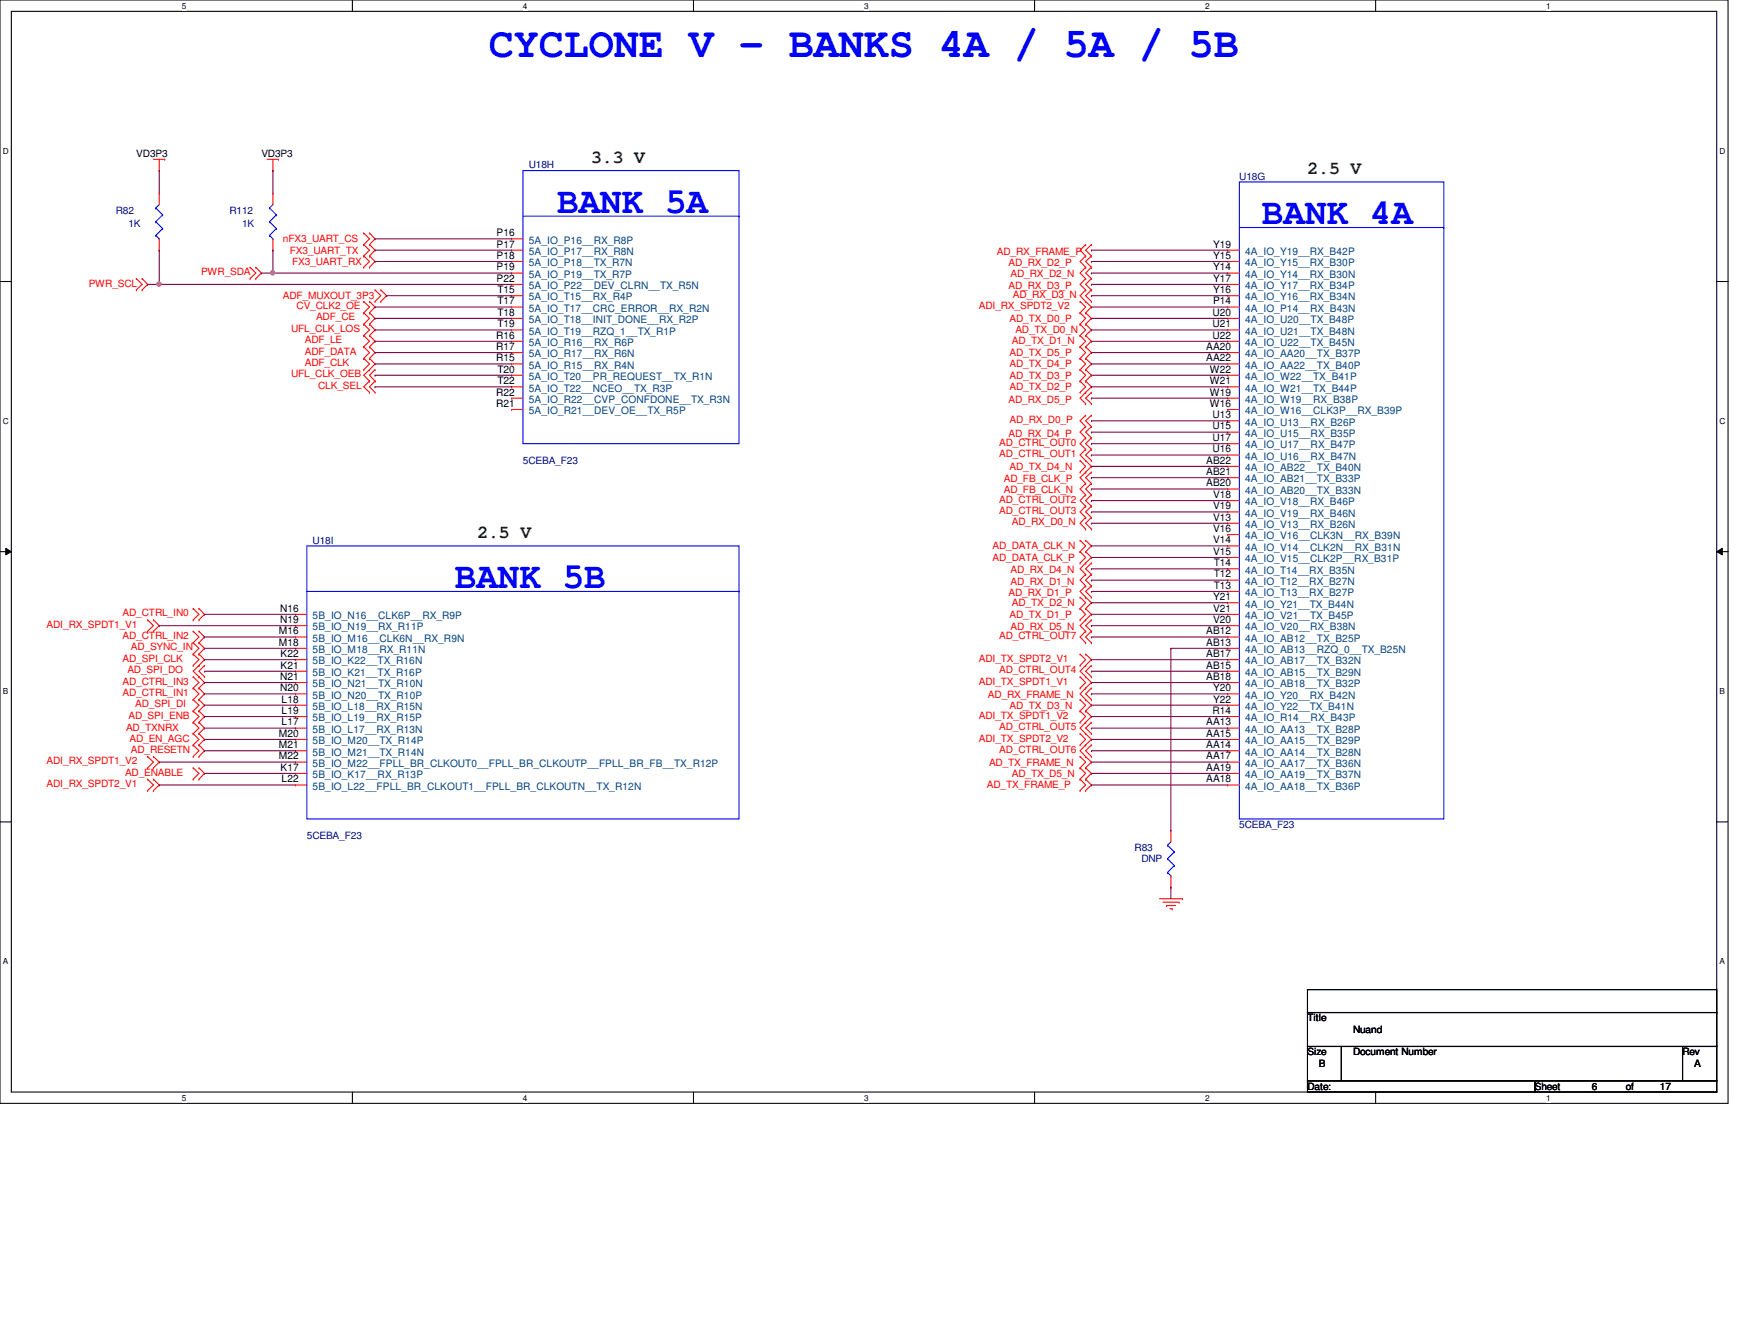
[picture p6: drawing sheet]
<svg xmlns="http://www.w3.org/2000/svg" width="279mm" height="216mm" viewBox="0 0 279 216" stroke-linecap="round" stroke-linejoin="round" font-family="sans-serif">
<path d="M0 0h278v177.4h-278zM1.8 1.8h274.3v173.8h-274.3z" fill="none" stroke="#000" stroke-width=".17"/>
<g fill="#fff">
<path d="M29.3 .2h.7v1.5h-.7z"/>
<path d="M29.3 175.8h.7v1.4h-.7z"/>
</g>
<path d="M56.7 0v1.8M56.7 175.6v1.8" fill="none" stroke="#000" stroke-width=".17"/>
<g fill="#fff">
<path d="M84.1 .2h.7v1.5h-.7z"/>
<path d="M84.1 175.8h.7v1.4h-.7z"/>
</g>
<path d="M111.5 0v1.8M111.5 175.6v1.8" fill="none" stroke="#000" stroke-width=".17"/>
<g fill="#fff">
<path d="M139 .2h.7v1.5h-.7z"/>
<path d="M139 175.8h.7v1.4h-.7z"/>
</g>
<path d="M166.4 0v1.8M166.4 175.6v1.8" fill="none" stroke="#000" stroke-width=".17"/>
<g fill="#fff">
<path d="M193.8 .2h.8v1.5h-.8z"/>
<path d="M193.8 175.8h.8v1.4h-.8z"/>
</g>
<path d="M221.3 0v1.8M221.3 175.6v1.8" fill="none" stroke="#000" stroke-width=".17"/>
<g fill="#fff">
<path d="M248.7 .2h.7v1.5h-.7z"/>
<path d="M248.7 175.8h.7v1.4h-.7z"/>
<path d="M.5 23.5h.9v1.5h-.9z"/>
<path d="M276.6 23.5h.9v1.5h-.9z"/>
<path d="M.5 67h.9v1.5h-.9z"/>
<path d="M276.6 67h.9v1.5h-.9z"/>
</g>
<path d="M0 45.3h1.8M276.1 45.3h1.9" fill="none" stroke="#000" stroke-width=".17"/>
<g fill="#fff">
<path d="M.5 110.4h.8v1.5h-.8z"/>
<path d="M276.6 110.4h.9v1.5h-.9z"/>
</g>
<path d="M0 88.7h1.8M276.1 88.7h1.9" fill="none" stroke="#000" stroke-width=".17"/>
<path d="M.9 88.1l.9 .6-.9 .5zM276.1 88.7l.9-.6v1.1z" fill="#000"/>
<path d="M.9 88.1l.9 .6-.9 .5zM276.1 88.7l.9-.6v1.1z" fill="none" stroke="#000" stroke-width=".16"/>
<g fill="#fff">
<path d="M.5 153.8h.8v1.5h-.8z"/>
<path d="M276.6 153.8h.9v1.5h-.9z"/>
</g>
<path d="M0 132.1h1.8M276.1 132.1h1.9M210.3 159.1h65.8v3.7h-65.8zM210.3 162.8h65.8v5.4h-65.8zM210.3 168.2h5.5v5.5h-5.5zM210.3 173.7h36.6v1.9h-36.6zM215.8 168.2h54.8v5.5h-54.8zM246.9 173.7h29.2v1.9h-29.2zM270.6 168.2h5.5v5.5h-5.5z" fill="none" stroke="#000" stroke-width=".17"/>
<g fill="none" stroke="#f00" stroke-width=".17">
<path d="M24.7 25.6h1.8M25.6 27.4h.1M25.6 31.1h.1M25.6 25.6v1.8M25.6 31.1v1.8M25.6 38.4v1.8M26.5 25.6h.1M43 25.6h1.8M43.9 27.4h.1M43.9 31.1h.1M43.9 25.6v1.8M43.9 31.1v1.8"/>
<path d="M43.9 38.4v1.8M44.8 25.6h.1M58.5 39.3h.1M58.5 37.5h.1M58.5 37.5l.9 .9-.9 .9M58.5 39.3l.9 .9-.9 .9M59.4 37.5h.1M59.4 39.3h.1M59.4 37.5l.9 .9-.9 .9M59.4 39.3l.9 .9-.9 .9M82.3 38.4h.1M82.3 38.4h1.8"/>
<path d="M174.6 39.3h.1M174.6 39.3l-.9 .9 .9 .9M175.6 39.3h.1M175.6 39.3l-1 .9 1 .9M21.9 44.8h.1M21.9 46.6h.1M21.9 44.8l1 .9-1 .9M22.9 46.6h.1M22.9 44.8h.1M22.9 44.8l.8 .9-.8 .9M25.6 40.2h.1M40.2 43h.1"/>
<path d="M40.2 44.8h.1M40.2 43l.9 .9-.9 .9M41.1 44.8h.1M41.1 43h.1M41.1 43l.9 .9-.9 .9M43.9 40.2h.1M58.5 41.1h.1M58.5 43h.1M58.5 50.3h.1M58.5 48.5h.1M58.5 52.1h.1M58.5 53.9h.1"/>
<path d="M58.5 55.8h.1M58.5 57.6h.1M58.5 59.4h.1M58.5 41.1l.9 .9-.9 1M58.5 48.5l.9 .9-.9 .9M58.5 50.3l.9 .9-.9 .9M58.5 52.1l.9 .9-.9 .9M58.5 53.9l.9 1-.9 .9M58.5 55.8l.9 .9-.9 .9M58.5 57.6l.9 .9-.9 .9M59.4 41.1h.1M59.4 43h.1"/>
<path d="M59.4 59.4h.1M59.4 48.5h.1M59.4 50.3h.1M59.4 52.1h.1M59.4 53.9h.1M59.4 55.8h.1M59.4 57.6h.1M59.4 41.1l.9 .9-.9 1M59.4 59.4l-.9 .9 .9 1M59.4 48.5l.9 .9-.9 .9M59.4 50.3l.9 .9-.9 .9M59.4 52.1l.9 .9-.9 .9"/>
<path d="M59.4 53.9l.9 1-.9 .9M59.4 55.8l.9 .9-.9 .9M59.4 57.6l.9 .9-.9 .9M60.3 59.4h.1M60.3 48.5h.1M60.3 46.6h.1M60.3 59.4l-.9 .9 .9 1M60.3 46.6l1 .9-1 1M61.3 46.6h.1M61.3 48.5h.1M61.3 46.6l.9 .9-.9 1M82.3 40.2h.1"/>
<path d="M82.3 42h.1M82.3 43.9h.1M82.3 45.7h.1M82.3 47.5h.1M82.3 49.4h.1M82.3 51.2h.1M82.3 53h.1M82.3 54.9h.1M82.3 56.7h.1M82.3 58.5h.1M82.3 40.2h1.8M82.3 42h1.8"/>
<path d="M82.3 43.9h1.8M82.3 45.7h1.8M82.3 47.5h1.8M82.3 49.4h1.8M82.3 51.2h1.8M82.3 53h1.8M82.3 54.9h1.8M82.3 56.7h1.8M82.3 58.5h1.8M173.7 52.1h.1M173.7 50.3h.1M173.7 53.9h.1"/>
<path d="M173.7 55.8h.1M173.7 57.6h.1M173.7 59.4h.1M173.7 48.5h.1M173.7 50.3l.9 .9-.9 .9M173.7 52.1l.9 .9-.9 .9M173.7 53.9l.9 1-.9 .9M173.7 55.8l.9 .9-.9 .9M173.7 57.6l.9 .9-.9 .9M173.7 59.4l.9 .9-.9 1M173.7 48.5l.9 .9-.9 .9M174.6 41.1h.1"/>
<path d="M174.6 43h.1M174.6 44.8h.1M174.6 46.6h.1M174.6 48.5h.1M174.6 50.3h.1M174.6 52.1h.1M174.6 53.9h.1M174.6 55.8h.1M174.6 57.6h.1M174.6 59.4h.1M174.6 41.1l-.9 .9 .9 1M174.6 43l-.9 .9 .9 .9"/>
<path d="M174.6 44.8l-.9 .9 .9 .9M174.6 46.6l-.9 .9 .9 1M174.6 50.3l1 .9-1 .9M174.6 52.1l1 .9-1 .9M174.6 53.9l1 1-1 .9M174.6 55.8l1 .9-1 .9M174.6 57.6l1 .9-1 .9M174.6 59.4l1 .9-1 1M174.6 48.5l1 .9-1 .9M175.6 41.1h.1M175.6 43h.1M175.6 44.8h.1"/>
<path d="M175.6 46.6h.1M175.6 48.5h.1M175.6 41.1l-1 .9 1 1M175.6 43l-1 .9 1 .9M175.6 44.8l-1 .9 1 .9M175.6 46.6l-1 .9 1 1M197.5 40.2h.1M197.5 42h.1M197.5 43.9h.1M197.5 45.7h.1M197.5 47.5h.1M197.5 49.4h.1"/>
<path d="M197.5 51.2h.1M197.5 53h.1M197.5 54.9h.1M197.5 56.7h.1M197.5 58.5h.1M197.5 40.2h1.8M197.5 42h1.8M197.5 43.9h1.8M197.5 45.7h1.8M197.5 47.5h1.8M197.5 49.4h1.8M197.5 51.2h1.8"/>
<path d="M197.5 53h1.8M197.5 54.9h1.8M197.5 56.7h1.8M197.5 58.5h1.8M59.4 61.3h.1M59.4 63.1h.1M59.4 61.3l-.9 .9 .9 .9M60.3 61.3h.1M60.3 63.1h.1M60.3 61.3l-.9 .9 .9 .9M82.3 60.3h.1M82.3 62.2h.1"/>
<path d="M82.3 64h.1M82.3 65.8h.1M82.3 60.3h1.8M82.3 62.2h1.8M82.3 64h1.8M82.3 65.8h1.8M173.7 61.3h.1M173.7 63.1h.1M173.7 75.9h.1M173.7 74h.1M173.7 61.3l.9 .9-.9 .9M173.7 74l.9 1-.9 .9"/>
<path d="M174.6 61.3h.1M174.6 63.1h.1M174.6 64.9h.1M174.6 68.6h.1M174.6 66.8h.1M174.6 70.4h.1M174.6 72.2h.1M174.6 74h.1M174.6 75.9h.1M174.6 77.7h.1M174.6 79.5h.1M174.6 61.3l1 .9-1 .9"/>
<path d="M174.6 63.1l-.9 .9 .9 .9M174.6 66.8l-.9 .8 .9 1M174.6 68.6l-.9 .9 .9 .9M174.6 70.4l-.9 .9 .9 .9M174.6 72.2l-.9 1 1.9 1.8-1.9 1.8 .9 .9M174.6 77.7l-.9 .9 .9 .9M174.6 79.5l-.9 1 .9 .9M175.6 63.1h.1M175.6 64.9h.1M175.6 68.6h.1M175.6 66.8h.1M175.6 70.4h.1"/>
<path d="M175.6 72.2h.1M175.6 74h.1M175.6 75.9h.1M175.6 77.7h.1M175.6 79.5h.1M175.6 63.1l-1 .9 1 .9M175.6 66.8l-1 .8 1 1M175.6 68.6l-1 .9 1 .9M175.6 70.4l-1 .9 1 .9M175.6 72.2l-1 1 1 .8M175.6 75.9l-1 .9 1 .9M175.6 77.7l-1 .9 1 .9"/>
<path d="M175.6 79.5l-1 1 1 .9M197.5 60.3h.1M197.5 62.2h.1M197.5 64h.1M197.5 65.8h.1M197.5 67.6h.1M197.5 69.5h.1M197.5 71.3h.1M197.5 73.2h.1M197.5 75h.1M197.5 76.8h.1M197.5 78.6h.1"/>
<path d="M197.5 60.3h1.8M197.5 62.2h1.8M197.5 64h1.8M197.5 65.8h1.8M197.5 67.6h1.8M197.5 69.5h1.8M197.5 71.3h1.8M197.5 73.2h1.8M197.5 75h1.8M197.5 76.8h1.8M197.5 78.6h1.8M23.7 99.7h.1"/>
<path d="M23.7 99.7l1 .9-1 .9M24.7 99.7h.1M24.7 99.7l.9 .9-.9 .9M31.1 99.7h.1M31.1 97.8h.1M31.1 97.8l.9 1-.9 .9M32 97.8h.1M32 99.7h.1M32 97.8l.9 1-.9 .9M47.5 98.8h.1M47.5 98.8h1.9M173.7 88.7h.1"/>
<path d="M173.7 86.9h.1M173.7 90.5h.1M173.7 97.8h.1M173.7 96h.1M173.7 99.7h.1M173.7 86.9l.9 .9-.9 .9M173.7 88.7l.9 .9-.9 .9M173.7 96l.9 .9-.9 .9M173.7 97.8l.9 1-.9 .9M174.6 81.4h.1M174.6 83.2h.1M174.6 85h.1"/>
<path d="M174.6 86.9h.1M174.6 88.7h.1M174.6 90.5h.1M174.6 92.3h.1M174.6 94.2h.1M174.6 96h.1M174.6 97.8h.1M174.6 99.7h.1M174.6 81.4l-.9 .9 .9 .9M174.6 83.2l-.9 .9 .9 .9M174.6 86.9l1 .9-1 .9M174.6 88.7l1 .9-1 .9"/>
<path d="M174.6 90.5l-.9 .9 .9 .9M174.6 92.3l-.9 1 .9 .9M174.6 94.2l-.9 .9 .9 .9M174.6 96l1 .9-1 .9M174.6 97.8l1 1-1 .9M174.6 99.7l-.9 .9 .9 .9M175.6 81.4h.1M175.6 83.2h.1M175.6 85h.1M175.6 90.5h.1M175.6 92.3h.1M175.6 94.2h.1"/>
<path d="M175.6 96h.1M175.6 99.7h.1M175.6 81.4l-1 .9 1 .9M175.6 83.2l-1 .9 1 .9M175.6 90.5l-1 .9 1 .9M175.6 92.3l-1 1 1 .9M175.6 94.2l-1 .9 1 .9M175.6 99.7l-1 .9 1 .9M197.5 80.5h.1M197.5 82.3h.1M197.5 84.1h.1M197.5 85.9h.1"/>
<path d="M197.5 87.8h.1M197.5 89.6h.1M197.5 91.4h.1M197.5 93.3h.1M197.5 95.1h.1M197.5 96.9h.1M197.5 98.8h.1M197.5 80.5h1.8M197.5 82.3h1.8M197.5 84.1h1.8M197.5 85.9h1.8M197.5 87.8h1.8"/>
<path d="M197.5 89.6h1.8M197.5 91.4h1.8M197.5 93.3h1.8M197.5 95.1h1.8M197.5 96.9h1.8M197.5 98.8h1.8M23.7 101.5h.1M24.7 101.5h.1M31.1 103.3h.1M31.1 101.5h.1M31.1 105.2h.1M31.1 107h.1"/>
<path d="M31.1 110.6h.1M31.1 108.8h.1M31.1 112.5h.1M31.1 114.3h.1M31.1 116.1h.1M31.1 117.9h.1M31.1 119.8h.1M31.1 101.5l.9 .9-.9 .9M31.1 103.3l.9 .9-.9 1M31.1 105.2l.9 .8-.9 1M31.1 108.8l.9 .9-.9 .9M31.1 110.6l.9 .9-.9 1"/>
<path d="M31.1 112.5l.9 .9-.9 .9M31.1 114.3l.9 .9-.9 .9M31.1 116.1l.9 1-.9 .8M31.1 117.9l.9 1-.9 .9M31.1 119.8l.9 .9-.9 .9M32 101.5h.1M32 103.3h.1M32 105.2h.1M32 107h.1M32 108.8h.1M32 110.6h.1M32 112.5h.1"/>
<path d="M32 114.3h.1M32 116.1h.1M32 117.9h.1M32 119.8h.1M32 101.5l.9 .9-.9 .9M32 103.3l.9 .9-.9 1M32 105.2l.9 .8-.9 1M32 107l-.9 .9 .9 .9M32 108.8l.9 .9-.9 .9M32 110.6l.9 .9-.9 1M32 112.5l.9 .9-.9 .9M32 114.3l.9 .9-.9 .9"/>
<path d="M32 116.1l.9 1-.9 .8M32 117.9l.9 1-.9 .9M32 119.8l.9 .9-.9 .9M32.9 107h.1M32.9 108.8h.1M32.9 107l-.9 .9 .9 .9M47.5 100.6h.1M47.5 102.4h.1M47.5 104.2h.1M47.5 106h.1M47.5 107.9h.1M47.5 109.7h.1"/>
<path d="M47.5 111.5h.1M47.5 113.4h.1M47.5 115.2h.1M47.5 117.1h.1M47.5 118.9h.1M47.5 100.6h1.9M47.5 102.4h1.9M47.5 104.2h1.9M47.5 106h1.9M47.5 107.9h1.9M47.5 109.7h1.9M47.5 111.5h1.9"/>
<path d="M47.5 113.4h1.9M47.5 115.2h1.9M47.5 117.1h1.9M47.5 118.9h1.9M173.7 114.3h.1M173.7 112.5h.1M173.7 110.6h.1M173.7 108.8h.1M173.7 116.1h.1M173.7 107h.1M173.7 105.2h.1M173.7 119.8h.1"/>
<path d="M173.7 117.9h.1M173.7 112.5l.9 .9-.9 .9M173.7 108.8l.9 .9-.9 .9M173.7 114.3l.9 .9-.9 .9M173.7 105.2l.9 .8-.9 1M173.7 117.9l.9 1-.9 .9M174.6 101.5h.1M174.6 103.3h.1M174.6 107h.1M174.6 108.8h.1M174.6 110.6h.1M174.6 112.5h.1"/>
<path d="M174.6 114.3h.1M174.6 116.1h.1M174.6 117.9h.1M174.6 119.8h.1M174.6 105.2h.1M174.6 101.5l-.9 .9 .9 .9M174.6 107l-.9 .9 1.9 1.8-1 .9M174.6 110.6l-.9 .9 .9 1M174.6 112.5l1 .9-1 .9M174.6 116.1l-.9 1 1.9 1.8-1 .9M174.6 119.8l-.9 .9 .9 .9M174.6 114.3l1 .9-1 .9"/>
<path d="M174.6 105.2l1 .8-1 1M175.6 101.5h.1M175.6 103.3h.1M175.6 107h.1M175.6 108.8h.1M175.6 110.6h.1M175.6 112.5h.1M175.6 116.1h.1M175.6 117.9h.1M175.6 119.8h.1M175.6 101.5l-1 .9 1 .9M175.6 107l-1 .9 1 .9"/>
<path d="M175.6 110.6l-1 .9 1 1M175.6 116.1l-1 1 1 .8M175.6 119.8l-1 .9 1 .9M197.5 100.6h.1M197.5 102.4h.1M197.5 104.2h.1M197.5 106h.1M197.5 107.9h.1M197.5 109.7h.1M197.5 111.5h.1M197.5 113.4h.1M197.5 115.2h.1"/>
<path d="M197.5 117.1h.1M197.5 118.9h.1M197.5 100.6h1.8M197.5 102.4h1.8M197.5 104.2h1.8M197.5 106h1.8M197.5 107.9h1.8M197.5 109.7h1.8M197.5 111.5h1.8M197.5 113.4h1.8M197.5 115.2h1.8M197.5 117.1h1.8"/>
<path d="M197.5 118.9h1.8M23.7 123.4h.1M23.7 121.6h.1M23.7 127.1h.1M23.7 125.3h.1M23.7 121.6l1 .9-1 .9M23.7 125.3l1 .9-1 .9M24.7 121.6h.1M24.7 123.4h.1M24.7 125.3h.1M24.7 127.1h.1M24.7 121.6l.9 .9-.9 .9"/>
<path d="M24.7 125.3l.9 .9-.9 .9M31.1 121.6h.1M31.1 123.4h.1M31.1 125.3h.1M31.1 123.4l.9 .9-.9 1M32 121.6h.1M32 125.3h.1M32 123.4h.1M32 123.4l.9 .9-.9 1M47.5 120.7h.1M47.5 122.5h.1M47.5 124.3h.1"/>
<path d="M47.5 126.2h.1M47.5 120.7h1.9M47.5 122.5h1.9M47.5 124.3h1.9M47.5 126.2h1.9M173.7 123.4h.1M173.7 121.6h.1M173.7 125.3h.1M173.7 127.1h.1M173.7 121.6l.9 .9-.9 .9M173.7 123.4l.9 .9-.9 1M173.7 125.3l.9 .9-.9 .9"/>
<path d="M174.6 121.6h.1M174.6 123.4h.1M174.6 125.3h.1M174.6 127.1h.1M174.6 121.6l1 .9-1 .9M174.6 123.4l1 .9-1 1M174.6 125.3l1 .9-1 .9M175.6 121.6h.1M188.3 133.5h.1M188.3 133.5v1.8M197.5 120.7h.1M197.5 122.5h.1"/>
<path d="M197.5 124.3h.1M197.5 126.2h.1M197.5 120.7h1.8M197.5 122.5h1.8M197.5 124.3h1.8M197.5 126.2h1.8M186.5 144.5h3.7M187.1 145h2.6M187.6 145.6h.1M187.6 145.6h1.5M188.2 146.1h.4M188.3 142.6h.1"/>
<path d="M188.3 140.8v1.8M188.6 146.1h.1M189.7 145h.1M190.2 144.5h.1"/>
</g>
<g fill="none" stroke="#00f" stroke-width=".17">
<path d="M25.1 33.4h.1M25.1 35.6h.1M25.1 37.8h.1M25.1 33.4l1.1 1.1M25.1 35.6l1.1 1.1M25.1 37.8l.5 .6M25.6 38.4h.1M25.6 32.9l-.5 .5M26.2 34.5h.1M26.2 36.7h.1M26.2 34.5l-1.1 1.1M26.2 36.7l-1.1 1.1"/>
<path d="M43.3 33.4h.1M43.3 35.6h.1M43.3 37.8h.1M43.3 33.4l1.1 1.1M43.3 35.6l1.1 1.1M43.3 37.8l.6 .6M43.9 38.4h.1M43.9 32.9l-.6 .5M44.4 34.5h.1M44.4 36.7h.1M44.4 34.5l-1.1 1.1M44.4 36.7l-1.1 1.1"/>
<path d="M84.1 27.4h34.8v43.9h-34.8zM84.1 34.8h34.8M118.9 34.8h.1M199.3 29.3h32.9v102.4h-32.9zM199.3 36.6h32.9M232.2 36.6h.1M49.4 87.8h69.5v43.9h-69.5zM49.4 95.1h69.5M118.9 95.1h.1M187.8 135.9h.1M187.8 138h.1M187.8 135.9l1.1 1"/>
<path d="M187.8 138l1.1 1.1M188.3 135.3l-.5 .6M188.9 136.9h.1M188.9 139.1h.1M188.9 136.9l-1.1 1.1M188.9 139.1l-1.1 1.2M187.8 140.3h.1M187.8 140.3l.5 .5M188.3 140.8h.1"/>
</g>
<g fill="none" stroke="#800040" stroke-width=".17">
<path d="M43.9 27.4h.1M43.9 27.4v3.7M60.3 38.4h.1M60.3 38.4h22M42 43.9h.1M42 43.9h40.3M43.9 40.2h.1M43.9 43.9h.1M43.9 40.2v3.7M60.3 40.2h.1M60.3 42h.1M60.3 49.4h.1"/>
<path d="M60.3 51.2h.1M60.3 53h.1M60.3 40.2h22M60.3 42h22M60.3 51.2h22M60.3 53h22M60.3 49.4h22M175.6 40.2h.1M175.6 42h.1M175.6 43.9h.1M175.6 45.7h.1M175.6 47.5h.1"/>
<path d="M175.6 51.2h.1M175.6 53h.1M175.6 54.9h.1M175.6 56.7h.1M175.6 58.5h.1M175.6 40.2h21.9M175.6 42h21.9M175.6 43.9h21.9M175.6 45.7h21.9M175.6 47.5h21.9M175.6 51.2h21.9M175.6 53h21.9"/>
<path d="M175.6 54.9h21.9M175.6 56.7h21.9M175.6 58.5h21.9M60.3 60.3h.1M60.3 62.2h.1M60.3 60.3h22M60.3 62.2h22M175.6 60.3h.1M175.6 62.2h.1M175.6 64h.1M175.6 67.6h.1M175.6 69.5h.1"/>
<path d="M175.6 71.3h.1M175.6 73.2h.1M175.6 75h.1M175.6 76.8h.1M175.6 78.6h.1M175.6 60.3h21.9M175.6 62.2h21.9M175.6 64h21.9M175.6 67.6h21.9M175.6 69.5h21.9M175.6 71.3h21.9M175.6 73.2h21.9"/>
<path d="M175.6 75h21.9M175.6 76.8h21.9M175.6 78.6h21.9M32.9 98.8h.1M32.9 98.8h14.6M175.6 80.5h.1M175.6 82.3h.1M175.6 84.1h.1M175.6 87.8h.1M175.6 89.6h.1M175.6 91.4h.1M175.6 93.3h.1"/>
<path d="M175.6 95.1h.1M175.6 96.9h.1M175.6 98.8h.1M175.6 80.5h21.9M175.6 82.3h21.9M175.6 84.1h21.9M175.6 87.8h21.9M175.6 89.6h21.9M175.6 91.4h21.9M175.6 93.3h21.9M175.6 95.1h21.9M175.6 96.9h21.9"/>
<path d="M175.6 98.8h21.9M32.9 102.4h.1M32.9 104.2h.1M32.9 106h.1M32.9 107.9h.1M32.9 109.7h.1M32.9 111.5h.1M32.9 113.4h.1M32.9 115.2h.1M32.9 117.1h.1M32.9 118.9h.1M32.9 102.4h14.6"/>
<path d="M32.9 104.2h14.6M32.9 106h14.6M32.9 107.9h14.6M32.9 109.7h14.6M32.9 111.5h14.6M32.9 113.4h14.6M32.9 115.2h14.6M32.9 117.1h14.6M32.9 118.9h14.6M175.6 100.6h.1M175.6 102.4h.1M175.6 107.9h.1"/>
<path d="M175.6 111.5h.1M175.6 113.4h.1M175.6 117.1h.1M175.6 100.6h21.9M175.6 102.4h21.9M175.6 107.9h21.9M175.6 111.5h21.9M175.6 113.4h21.9M175.6 117.1h21.9M188.3 104.2h.1M188.3 104.2h9.2M188.3 104.2v29.3"/>
<path d="M32.9 120.7h.1M32.9 124.3h.1M32.9 120.7h14.6M32.9 124.3h14.6M175.6 120.7h.1M175.6 122.5h.1M175.6 124.3h.1M175.6 126.2h.1M175.6 120.7h21.9M175.6 122.5h21.9M175.6 124.3h21.9M175.6 126.2h21.9"/>
<path d="M188.3 133.5h.1M188.3 142.6h.1M188.3 142.6v1.9"/>
</g>
<circle cx="43.9" cy="43.9" r=".34" fill="#f0f"/>
<circle cx="43.9" cy="43.9" r=".34" fill="none" stroke="#f0f" stroke-width=".17"/>
<path d="M25.6 27.4h.1M25.6 27.4v3.7M23.7 45.7h.1M23.7 45.7h58.6M25.6 40.2h.1M25.6 45.7h.1M25.6 40.2v5.5" fill="none" stroke="#800040" stroke-width=".17"/>
<circle cx="25.6" cy="45.7" r=".34" fill="#f0f"/>
<circle cx="25.6" cy="45.7" r=".34" fill="none" stroke="#f0f" stroke-width=".17"/>
<g fill="none" stroke="#800040" stroke-width=".17">
<path d="M60.3 54.9h.1M60.3 56.7h.1M60.3 58.5h.1M60.3 54.9h22M60.3 56.7h22M60.3 58.5h22M62.2 47.5h.1M62.2 47.5h20.1M175.6 49.4h.1M175.6 49.4h21.9M25.6 100.6h.1M25.6 100.6h21.9"/>
<path d="M175.6 109.7h.1M175.6 115.2h.1M175.6 106h.1M175.6 118.9h.1M175.6 109.7h21.9M175.6 115.2h21.9M175.6 106h21.9M175.6 118.9h21.9M25.6 122.5h.1M25.6 126.2h.1M25.6 122.5h21.9M25.6 126.2h21.9"/>
</g>
<circle cx="43.9" cy="43.9" r=".34" fill="#f0f"/>
<circle cx="43.9" cy="43.9" r=".34" fill="none" stroke="#f0f" stroke-width=".17"/>
<circle cx="25.6" cy="45.7" r=".34" fill="#f0f"/>
<circle cx="25.6" cy="45.7" r=".34" fill="none" stroke="#f0f" stroke-width=".17"/>
<text font-size="6.7" fill="#00f" x="78.6" y="9.2">CYCLONE V - BANKS 4A / 5A / 5B</text>
<g font-size="5.8" fill="#00f">
<text x="89.6" y="34.2">BANK 5A</text>
<text x="203" y="36">BANK 4A</text>
<text x="73.2" y="94.6">BANK 5B</text>
</g>
<g font-size="2.9" fill="#008000">
<text x="95.1" y="26.2">3.3 V</text>
<text x="210.3" y="28">2.5 V</text>
<text x="76.8" y="86.5">2.5 V</text>
</g>
<g font-size="1.7">
<text x="79.9" y="38">P16</text>
<text x="79.9" y="39.8">P17</text>
<text x="79.9" y="41.6">P18</text>
<text x="195.2" y="39.8">Y19</text>
<text x="195.2" y="41.6">Y15</text>
<text x="79.9" y="43.5">P19</text>
<text x="79.9" y="45.3">P22</text>
<text x="80" y="47.1">T15</text>
<text x="195.2" y="43.5">Y14</text>
<text x="195.2" y="45.3">Y17</text>
<text x="195.2" y="47.1">Y16</text>
<text x="80" y="48.9">T17</text>
<text x="80" y="50.8">T18</text>
<text x="80" y="52.6">T19</text>
<text x="195" y="50.8">U20</text>
<text x="195" y="52.6">U21</text>
<text x="195.1" y="48.9">P14</text>
<text x="79.8" y="54.4">R16</text>
<text x="79.8" y="56.3">R17</text>
<text x="79.8" y="58.1">R15</text>
<text x="80" y="59.9">T20</text>
<text x="194" y="56.3">AA20</text>
<text x="194" y="58.1">AA22</text>
<text x="194.6" y="59.9">W22</text>
<text x="195" y="54.4">U22</text>
<text x="79.8" y="63.6">R22</text>
<text x="79.8" y="65.4">R21</text>
<text x="80" y="61.8">T22</text>
<text x="194.6" y="61.8">W21</text>
<text x="194.6" y="63.6">W19</text>
<text x="194.6" y="65.4">W16</text>
<text x="195" y="67.2">U13</text>
<text x="195" y="69">U15</text>
<text x="195" y="70.9">U17</text>
<text x="194" y="74.5">AB22</text>
<text x="194" y="76.4">AB21</text>
<text x="195" y="72.7">U16</text>
<text x="194" y="78.2">AB20</text>
<text x="195.1" y="80.1">V18</text>
<text x="195.1" y="81.9">V19</text>
<text x="195.1" y="83.7">V13</text>
<text x="195.1" y="85.5">V16</text>
<text x="195.1" y="87.3">V14</text>
<text x="195.1" y="89.2">V15</text>
<text x="195.2" y="91">T14</text>
<text x="195.2" y="92.8">T12</text>
<text x="195.2" y="94.7">T13</text>
<text x="44.8" y="102">M16</text>
<text x="45" y="98.3">N16</text>
<text x="45" y="100.2">N19</text>
<text x="194" y="102">AB12</text>
<text x="195.1" y="98.3">V21</text>
<text x="195.1" y="100.2">V20</text>
<text x="195.2" y="96.5">Y21</text>
<text x="44.8" y="103.8">M18</text>
<text x="45.1" y="105.6">K22</text>
<text x="45.1" y="107.5">K21</text>
<text x="194" y="103.8">AB13</text>
<text x="194" y="105.6">AB17</text>
<text x="194" y="107.5">AB15</text>
<text x="45" y="109.3">N21</text>
<text x="45" y="111.1">N20</text>
<text x="45.3" y="112.9">L18</text>
<text x="194" y="109.3">AB18</text>
<text x="195.2" y="111.1">Y20</text>
<text x="195.2" y="112.9">Y22</text>
<text x="44.8" y="118.4">M20</text>
<text x="45.3" y="114.8">L19</text>
<text x="45.3" y="116.6">L17</text>
<text x="194" y="116.6">AA13</text>
<text x="194" y="118.4">AA15</text>
<text x="195" y="114.8">R14</text>
<text x="44.8" y="120.3">M21</text>
<text x="44.8" y="122.1">M22</text>
<text x="45.1" y="123.9">K17</text>
<text x="45.3" y="125.8">L22</text>
<text x="194" y="120.3">AA14</text>
<text x="194" y="122.1">AA17</text>
<text x="194" y="123.9">AA19</text>
<text x="194" y="125.8">AA18</text>
</g>
<g font-size="1.7" fill="#004080">
<text x="85" y="39.2">5A_IO_P16__RX_R8P</text>
<text x="85" y="41">5A_IO_P17__RX_R8N</text>
<text x="200.3" y="41">4A_IO_Y19__RX_B42P</text>
<text x="85" y="42.8">5A_IO_P18__TX_R7N</text>
<text x="85" y="44.7">5A_IO_P19__TX_R7P</text>
<text x="85" y="46.5">5A_IO_P22__DEV_CLRN__TX_R5N</text>
<text x="200.3" y="42.8">4A_IO_Y15__RX_B30P</text>
<text x="200.3" y="44.7">4A_IO_Y14__RX_B30N</text>
<text x="200.3" y="46.5">4A_IO_Y17__RX_B34P</text>
<text x="85" y="48.3">5A_IO_T15__RX_R4P</text>
<text x="85" y="50.1">5A_IO_T17__CRC_ERROR__RX_R2N</text>
<text x="85" y="51.9">5A_IO_T18__INIT_DONE__RX_R2P</text>
<text x="85" y="53.8">5A_IO_T19__RZQ_1__TX_R1P</text>
<text x="200.3" y="48.3">4A_IO_Y16__RX_B34N</text>
<text x="200.3" y="50.1">4A_IO_P14__RX_B43N</text>
<text x="200.3" y="51.9">4A_IO_U20__TX_B48P</text>
<text x="200.3" y="53.8">4A_IO_U21__TX_B48N</text>
<text x="85" y="55.6">5A_IO_R16__RX_R6P</text>
<text x="85" y="57.4">5A_IO_R17__RX_R6N</text>
<text x="85" y="59.3">5A_IO_R15__RX_R4N</text>
<text x="200.3" y="55.6">4A_IO_U22__TX_B45N</text>
<text x="200.3" y="57.4">4A_IO_AA20__TX_B37P</text>
<text x="200.3" y="59.3">4A_IO_AA22__TX_B40P</text>
<text x="85" y="61.1">5A_IO_T20__PR_REQUEST__TX_R1N</text>
<text x="85" y="62.9">5A_IO_T22__NCEO__TX_R3P</text>
<text x="85" y="64.8">5A_IO_R22__CVP_CONFDONE__TX_R3N</text>
<text x="200.3" y="61.1">4A_IO_W22__TX_B41P</text>
<text x="200.3" y="62.9">4A_IO_W21__TX_B44P</text>
<text x="200.3" y="64.8">4A_IO_W19__RX_B38P</text>
<text x="85" y="66.6">5A_IO_R21__DEV_OE__TX_R5P</text>
<text x="200.3" y="66.6">4A_IO_W16__CLK3P__RX_B39P</text>
<text x="200.3" y="68.4">4A_IO_U13__RX_B26P</text>
<text x="200.3" y="70.2">4A_IO_U15__RX_B35P</text>
<text x="200.3" y="72.1">4A_IO_U17__RX_B47P</text>
<text x="200.3" y="73.9">4A_IO_U16__RX_B47N</text>
<text x="200.3" y="75.7">4A_IO_AB22__TX_B40N</text>
<text x="200.3" y="77.6">4A_IO_AB21__TX_B33P</text>
<text x="200.3" y="79.4">4A_IO_AB20__TX_B33N</text>
<text x="200.3" y="81.2">4A_IO_V18__RX_B46P</text>
<text x="200.3" y="83.1">4A_IO_V19__RX_B46N</text>
<text x="200.3" y="84.9">4A_IO_V13__RX_B26N</text>
<text x="200.3" y="86.7">4A_IO_V16__CLK3N__RX_B39N</text>
<text x="200.3" y="88.5">4A_IO_V14__CLK2N__RX_B31N</text>
<text x="200.3" y="90.4">4A_IO_V15__CLK2P__RX_B31P</text>
<text x="200.3" y="92.2">4A_IO_T14__RX_B35N</text>
<text x="200.3" y="94">4A_IO_T12__RX_B27N</text>
<text x="200.3" y="95.8">4A_IO_T13__RX_B27P</text>
<text x="50.3" y="99.5">5B_IO_N16__CLK6P__RX_R9P</text>
<text x="50.3" y="101.3">5B_IO_N19__RX_R11P</text>
<text x="200.3" y="97.7">4A_IO_Y21__TX_B44N</text>
<text x="200.3" y="99.5">4A_IO_V21__TX_B45P</text>
<text x="200.3" y="101.3">4A_IO_V20__RX_B38N</text>
<text x="50.3" y="103.2">5B_IO_M16__CLK6N__RX_R9N</text>
<text x="50.3" y="105">5B_IO_M18__RX_R11N</text>
<text x="50.3" y="106.8">5B_IO_K22__TX_R16N</text>
<text x="200.3" y="103.2">4A_IO_AB12__TX_B25P</text>
<text x="200.3" y="105">4A_IO_AB13__RZQ_0__TX_B25N</text>
<text x="200.3" y="106.8">4A_IO_AB17__TX_B32N</text>
<text x="50.3" y="108.7">5B_IO_K21__TX_R16P</text>
<text x="50.3" y="110.5">5B_IO_N21__TX_R10N</text>
<text x="50.3" y="112.3">5B_IO_N20__TX_R10P</text>
<text x="200.3" y="108.7">4A_IO_AB15__TX_B29N</text>
<text x="200.3" y="110.5">4A_IO_AB18__TX_B32P</text>
<text x="200.3" y="112.3">4A_IO_Y20__RX_B42N</text>
<text x="50.3" y="114.1">5B_IO_L18__RX_R15N</text>
<text x="50.3" y="116">5B_IO_L19__RX_R15P</text>
<text x="50.3" y="117.8">5B_IO_L17__RX_R13N</text>
<text x="50.3" y="119.6">5B_IO_M20__TX_R14P</text>
<text x="200.3" y="114.1">4A_IO_Y22__TX_B41N</text>
<text x="200.3" y="116">4A_IO_R14__RX_B43P</text>
<text x="200.3" y="117.8">4A_IO_AA13__TX_B28P</text>
<text x="200.3" y="119.6">4A_IO_AA15__TX_B29P</text>
<text x="50.3" y="121.5">5B_IO_M21__TX_R14N</text>
<text x="50.3" y="123.3">5B_IO_M22__FPLL_BR_CLKOUT0__FPLL_BR_CLKOUTP__FPLL_BR_FB__TX_R12P</text>
<text x="50.3" y="125.1">5B_IO_K17__RX_R13P</text>
<text x="200.3" y="121.5">4A_IO_AA14__TX_B28N</text>
<text x="200.3" y="123.3">4A_IO_AA17__TX_B36N</text>
<text x="200.3" y="125.1">4A_IO_AA19__TX_B37N</text>
<text x="50.3" y="127">5B_IO_L22__FPLL_BR_CLKOUT1__FPLL_BR_CLKOUTN__TX_R12N</text>
<text x="200.3" y="127">4A_IO_AA18__TX_B36P</text>
</g>
<g font-size="1.6">
<text x="21.9" y="25.2">VD3P3</text>
<text x="42" y="25.2">VD3P3</text>
<text x="210.3" y="164.2">Title</text>
<text x="217.6" y="166">Nuand</text>
<text x="210.3" y="169.7">Size</text>
<text x="212.1" y="171.5">B</text>
<text x="217.6" y="169.7">Document Number</text>
<text x="270.6" y="169.7">Rev</text>
<text x="272.5" y="171.5">A</text>
<text x="210.3" y="175.2">Date:</text>
<text x="246.9" y="175.2">Sheet</text>
<text x="256" y="175.2">6</text>
<text x="261.5" y="175.2">of</text>
<text x="267" y="175.2">17</text>
</g>
<g font-size="1.6" fill="#000080">
<text x="85" y="27.1">U18H</text>
<text x="199.3" y="28.9">U18G</text>
<text x="18.6" y="34.3">R82</text>
<text x="36.9" y="34.3">R112</text>
<text x="20.7" y="36.5">1K</text>
<text x="38.9" y="36.5">1K</text>
<text x="84.1" y="74.6">5CEBA_F23</text>
<text x="50.3" y="87.4">U18I</text>
<text x="49.4" y="134.9">5CEBA_F23</text>
<text x="182.5" y="136.8">R83</text>
<text x="199.3" y="133.1">5CEBA_F23</text>
<text x="183.6" y="138.6">DNP</text>
</g>
<g font-size="1.6" fill="#f00">
<text x="45.5" y="38.9">nFX3_UART_CS</text>
<text x="46.6" y="40.8">FX3_UART_TX</text>
<text x="160.4" y="40.9">AD_RX_FRAME_P</text>
<text x="14.3" y="46.1">PWR_SCL</text>
<text x="32.3" y="44.2">PWR_SDA</text>
<text x="47" y="42.6">FX3_UART_RX</text>
<text x="162.2" y="42.8">AD_RX_D2_P</text>
<text x="162.2" y="46.4">AD_RX_D3_P</text>
<text x="162.6" y="44.6">AD_RX_D2_N</text>
<text x="162.9" y="47.9">AD_RX_D3_N</text>
<text x="45.5" y="48">ADF_MUXOUT_3P3</text>
<text x="46.8" y="53.4">UFL_CLK_LOS</text>
<text x="47.7" y="49.7">CV_CLK2_OE</text>
<text x="50.8" y="51.5">ADF_CE</text>
<text x="157.4" y="49.7">ADI_RX_SPDT2_V2</text>
<text x="162.4" y="51.7">AD_TX_D0_P</text>
<text x="163.3" y="53.6">AD_TX_D0_N</text>
<text x="49" y="55.2">ADF_LE</text>
<text x="49" y="57">ADF_DATA</text>
<text x="49" y="58.8">ADF_CLK</text>
<text x="162.4" y="57.2">AD_TX_D5_P</text>
<text x="162.4" y="59.1">AD_TX_D4_P</text>
<text x="162.8" y="55.4">AD_TX_D1_N</text>
<text x="46.8" y="60.7">UFL_CLK_OEB</text>
<text x="51.2" y="62.5">CLK_SEL</text>
<text x="162.2" y="64.7">AD_RX_D5_P</text>
<text x="162.4" y="60.9">AD_TX_D3_P</text>
<text x="162.4" y="62.7">AD_TX_D2_P</text>
<text x="160.7" y="71.7">AD_CTRL_OUT0</text>
<text x="162.2" y="70.2">AD_RX_D4_P</text>
<text x="162.4" y="68">AD_RX_D0_P</text>
<text x="160.7" y="73.5">AD_CTRL_OUT1</text>
<text x="161.5" y="77.5">AD_FB_CLK_P</text>
<text x="162.4" y="75.5">AD_TX_D4_N</text>
<text x="160.7" y="80.8">AD_CTRL_OUT2</text>
<text x="160.7" y="82.6">AD_CTRL_OUT3</text>
<text x="161.5" y="79.3">AD_FB_CLK_N</text>
<text x="159.6" y="88.3">AD_DATA_CLK_N</text>
<text x="162.8" y="84.5">AD_RX_D0_N</text>
<text x="159.6" y="90.1">AD_DATA_CLK_P</text>
<text x="162.2" y="95.8">AD_RX_D1_P</text>
<text x="162.6" y="92.2">AD_RX_D4_N</text>
<text x="162.6" y="94">AD_RX_D1_N</text>
<text x="7.5" y="100.9">ADI_RX_SPDT1_V1</text>
<text x="19.7" y="99.1">AD_CTRL_IN0</text>
<text x="162.4" y="99.3">AD_TX_D1_P</text>
<text x="162.6" y="101.3">AD_RX_D5_N</text>
<text x="162.8" y="97.5">AD_TX_D2_N</text>
<text x="19.7" y="102.7">AD_CTRL_IN2</text>
<text x="19.7" y="106.4">AD_SPI_CLK</text>
<text x="21" y="104.6">AD_SYNC_IN</text>
<text x="157.4" y="106.4">ADI_TX_SPDT2_V1</text>
<text x="160.7" y="102.7">AD_CTRL_OUT7</text>
<text x="19.7" y="110.1">AD_CTRL_IN3</text>
<text x="19.7" y="111.9">AD_CTRL_IN1</text>
<text x="20.5" y="108.2">AD_SPI_DO</text>
<text x="21.8" y="113.7">AD_SPI_DI</text>
<text x="157.4" y="110.1">ADI_TX_SPDT1_V1</text>
<text x="158.9" y="112.3">AD_RX_FRAME_N</text>
<text x="160.7" y="108.2">AD_CTRL_OUT4</text>
<text x="162.4" y="113.9">AD_TX_D3_N</text>
<text x="20.3" y="117.6">AD_TXNRX</text>
<text x="20.7" y="115.5">AD_SPI_ENB</text>
<text x="20.8" y="119.2">AD_EN_AGC</text>
<text x="157.4" y="115.5">ADI_TX_SPDT1_V2</text>
<text x="157.4" y="119.2">ADI_TX_SPDT2_V2</text>
<text x="160.7" y="117.4">AD_CTRL_OUT5</text>
<text x="7.5" y="122.9">ADI_RX_SPDT1_V2</text>
<text x="20.1" y="124.7">AD_ENABLE</text>
<text x="21" y="121">AD_RESETN</text>
<text x="159.1" y="123.1">AD_TX_FRAME_N</text>
<text x="160.7" y="121">AD_CTRL_OUT6</text>
<text x="162.8" y="124.9">AD_TX_D5_N</text>
<text x="7.5" y="126.5">ADI_RX_SPDT2_V1</text>
<text x="158.7" y="126.7">AD_TX_FRAME_P</text>
</g>
<g font-size="1.3">
<text x="29.3" y="1.4">5</text>
<text x="84.1" y="1.4">4</text>
<text x="139" y="1.4">3</text>
<text x="193.8" y="1.4">2</text>
<text x="248.7" y="1.4">1</text>
<text x=".5" y="24.7">D</text>
<text x="276.6" y="24.7">D</text>
<text x=".5" y="68.2">C</text>
<text x="276.6" y="68.2">C</text>
<text x=".5" y="111.6">B</text>
<text x="276.6" y="111.6">B</text>
<text x=".5" y="155">A</text>
<text x="276.6" y="155">A</text>
<text x="29.3" y="177">5</text>
<text x="84.1" y="177">4</text>
<text x="139" y="177">3</text>
<text x="193.8" y="177">2</text>
<text x="248.7" y="177">1</text>
</g>
</svg>
